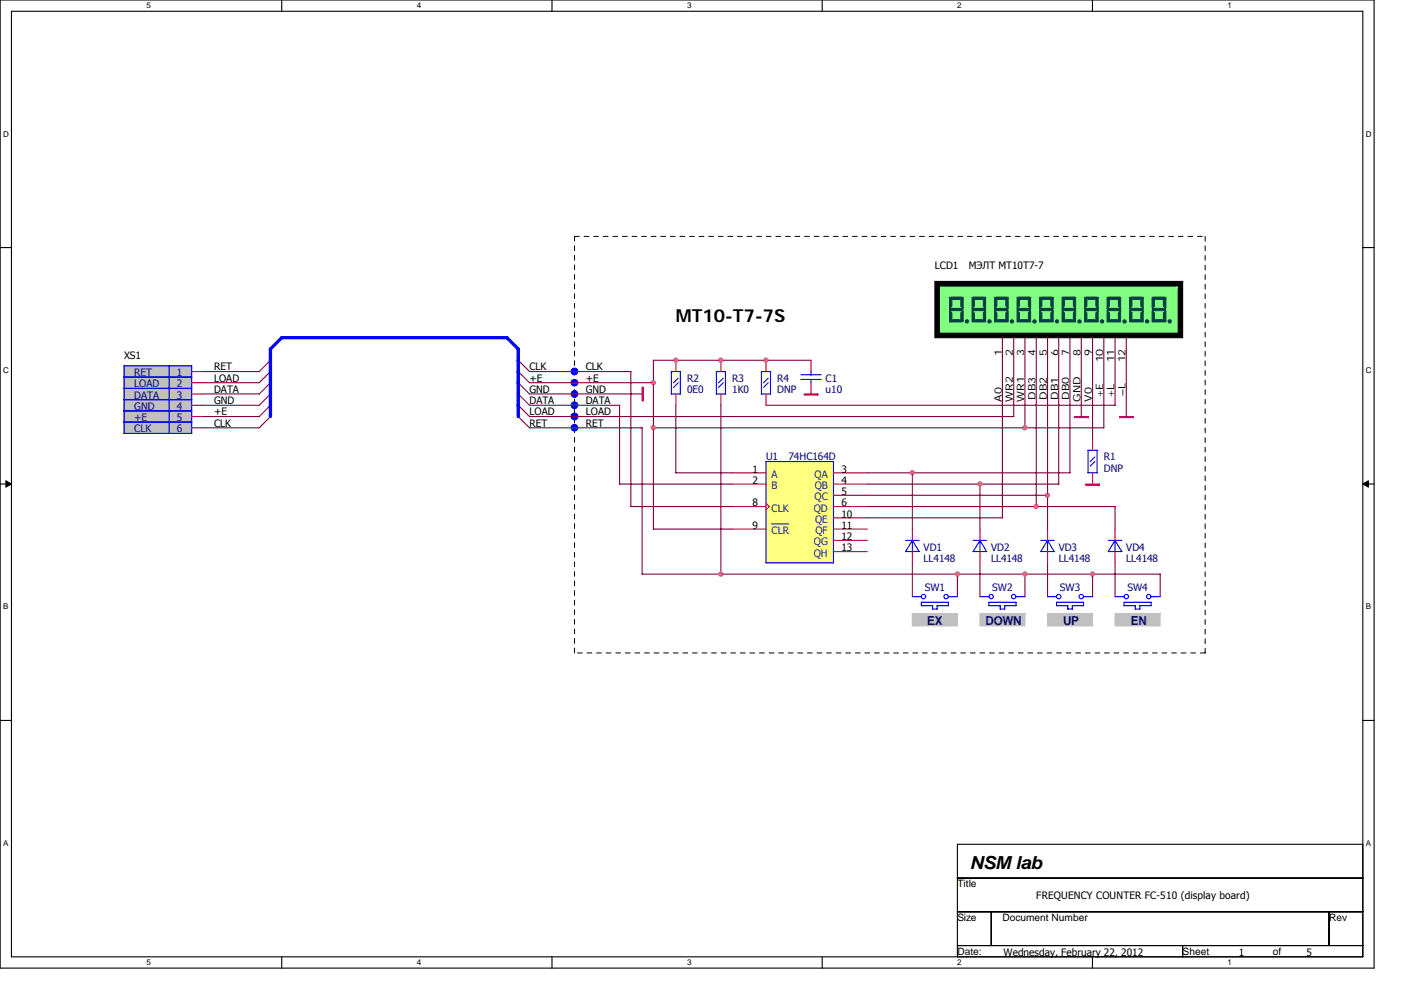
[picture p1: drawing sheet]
<svg xmlns="http://www.w3.org/2000/svg" width="297mm" height="210mm" viewBox="0 0 297 210" stroke-linecap="round" stroke-linejoin="round" font-family="sans-serif">
<path d="M0 0h291.3v205.3h-291.3zM2.4 2.4h286.5v200.5h-286.5z" fill="none" stroke="#000" stroke-width=".23"/>
<g fill="#fff">
<path d="M31.1 .3h.9v1.8h-.9z"/>
<path d="M31.1 203.2h.9v1.9h-.9z"/>
</g>
<path d="M59.7 0v2.4M59.7 202.9v2.4" fill="none" stroke="#000" stroke-width=".23"/>
<g fill="#fff">
<path d="M88.4 .3h.9v1.8h-.9z"/>
<path d="M88.4 203.2h.9v1.9h-.9z"/>
</g>
<path d="M117 0v2.4M117 202.9v2.4" fill="none" stroke="#000" stroke-width=".23"/>
<g fill="#fff">
<path d="M145.7 .3h.9v1.8h-.9z"/>
<path d="M145.7 203.2h.9v1.9h-.9z"/>
</g>
<path d="M174.3 0v2.4M174.3 202.9v2.4" fill="none" stroke="#000" stroke-width=".23"/>
<g fill="#fff">
<path d="M203 .3h.9v1.8h-.9z"/>
<path d="M203 203.2h.9v1.9h-.9z"/>
</g>
<path d="M231.6 0v2.4M231.6 202.9v2.4" fill="none" stroke="#000" stroke-width=".23"/>
<g fill="#fff">
<path d="M260.3 .3h.9v1.8h-.9z"/>
<path d="M260.3 203.2h.9v1.9h-.9z"/>
<path d="M.7 27.5h1.2v1.8h-1.2z"/>
<path d="M289.6 27.5h1.2v1.8h-1.2z"/>
<path d="M.7 77.6h1.2v1.9h-1.2z"/>
<path d="M289.6 77.6h1.2v1.9h-1.2z"/>
</g>
<path d="M0 52.5h2.4M288.9 52.5h2.4" fill="none" stroke="#000" stroke-width=".23"/>
<g fill="#fff">
<path d="M.7 127.7h1.1v1.9h-1.1z"/>
<path d="M289.6 127.7h1.1v1.9h-1.1z"/>
</g>
<path d="M0 102.7h2.4M288.9 102.7h2.4" fill="none" stroke="#000" stroke-width=".23"/>
<path d="M1.2 102l1.2 .7-1.2 .6zM288.9 102.7l1.2-.7v1.3z" fill="#000" stroke="#000" stroke-width=".21"/>
<g fill="#fff">
<path d="M.6 177.9h1.2v1.8h-1.2z"/>
<path d="M289.5 177.9h1.2v1.8h-1.2z"/>
</g>
<path d="M0 152.8h2.4M288.9 152.8h2.4M203 179.1h85.9v23.8h-85.9zM203 186.2h85.9M203 193.4h85.9M210.2 193.4v7.2M281.8 193.4v7.2M203 200.6h85.9M250.7 200.6v2.3" fill="none" stroke="#000" stroke-width=".23"/>
<path d="M162.4 97.9v21.5h14.3v-21.5z" fill-rule="evenodd" fill="#ffff80" stroke="#ffff80" stroke-width=".23"/>
<g fill="#c0c0c0" stroke="#c0c0c0" stroke-width=".23">
<path d="M222.1 130.1v2.7h9.5v-2.7z" fill-rule="evenodd"/>
<path d="M26.3 77.6v14.3h14.3v-14.3z" fill-rule="evenodd"/>
<path d="M193.4 130.1v2.7h9.6v-2.7z" fill-rule="evenodd"/>
<path d="M236.4 130.1v2.7h9.6v-2.7z" fill-rule="evenodd"/>
<path d="M207.8 130.1v2.7h9.5v-2.7z" fill-rule="evenodd"/>
</g>
<path d="M121.8 50.1h133.7M255.5 50.1v88.4M121.8 138.5v-88.4M255.5 138.5h-133.7" fill="none" stroke="#000" stroke-width=".21" stroke-dasharray="1 1 1 1 1 1 1 1"/>
<path d="M198.2 59.7v11.9h52.5v-11.9z" fill-rule="evenodd" fill="#000" stroke="#000" stroke-width=".23"/>
<path d="M199.4 60.9v9.5h50.2v-9.5z" fill-rule="evenodd" fill="#80ff80" stroke="#80ff80" stroke-width=".23"/>
<g fill="#004040" stroke="#004040" stroke-width=".23">
<path d="M239.8 63h2.3l-.4 .5h-1.5z" fill-rule="evenodd"/>
<path d="M242.4 65.9v2.4l-.5-.5v-1.4z" fill-rule="evenodd"/>
<path d="M239.5 63l.5 .5v1.4l-.5 .5z" fill-rule="evenodd"/>
<path d="M244.3 65.9l.5 .5v1.4l-.5 .5z" fill-rule="evenodd"/>
<path d="M237.1 63.5l.5-.5v2.4l-.5-.5z" fill-rule="evenodd"/>
<path d="M220.7 68.3l.4-.5h1.5l.5 .5z" fill-rule="evenodd"/>
<path d="M211.6 67.8h1.4l.5 .5h-2.4z" fill-rule="evenodd"/>
<path d="M237.1 66.4l.5-.5v2.4l-.5-.5z" fill-rule="evenodd"/>
<path d="M227.6 66.4l.5-.5v2.4l-.5-.5z" fill-rule="evenodd"/>
<path d="M225.9 67.8h1.4l.5 .5h-2.4z" fill-rule="evenodd"/>
<path d="M245 67.8h1.4l.5 .5h-2.4z" fill-rule="evenodd"/>
<path d="M215.6 65.9l.5 .5v1.4l-.5 .5z" fill-rule="evenodd"/>
<path d="M206.3 68.3l.5-.5h1.4l.5 .5z" fill-rule="evenodd"/>
<path d="M209 63v2.4l-.5-.5v-1.4z" fill-rule="evenodd"/>
<path d="M215.9 68.3l.5-.5h1.4l.5 .5z" fill-rule="evenodd"/>
<path d="M246.7 66.4l.5-.5v2.4l-.5-.5z" fill-rule="evenodd"/>
<path d="M218.5 65.9v2.4l-.5-.5v-1.4z" fill-rule="evenodd"/>
<path d="M211.1 63h2.4l-.5 .5h-1.4z" fill-rule="evenodd"/>
<path d="M230 65.7l.2-.3h2.4l.2 .3-.2 .2h-2.4z" fill-rule="evenodd"/>
<path d="M230.2 68.3l.5-.5h1.4l.5 .5z" fill-rule="evenodd"/>
<path d="M235 68.3l.5-.5h1.4l.5 .5z" fill-rule="evenodd"/>
<path d="M201.3 65.7l.3-.3h2.3l.3 .3-.3 .2h-2.3z" fill-rule="evenodd"/>
<path d="M210.9 65.7l.2-.3h2.4l.2 .3-.2 .2h-2.4z" fill-rule="evenodd"/>
<path d="M209 65.9v2.4l-.5-.5v-1.4z" fill-rule="evenodd"/>
<path d="M215.9 63h2.4l-.5 .5h-1.4z" fill-rule="evenodd"/>
<path d="M206.1 65.9l.5 .5v1.4l-.5 .5z" fill-rule="evenodd"/>
<path d="M215.6 63l.5 .5v1.4l-.5 .5z" fill-rule="evenodd"/>
<path d="M225.2 63l.5 .5v1.4l-.5 .5z" fill-rule="evenodd"/>
<path d="M206.1 63l.5 .5v1.4l-.5 .5z" fill-rule="evenodd"/>
<path d="M244.3 65.7l.2-.3h2.4l.3 .3-.3 .2h-2.4z" fill-rule="evenodd"/>
<path d="M215.6 65.7l.3-.3h2.4l.2 .3-.2 .2h-2.4z" fill-rule="evenodd"/>
<path d="M227.6 63.5l.5-.5v2.4l-.5-.5z" fill-rule="evenodd"/>
<path d="M244.5 63h2.4l-.5 .5h-1.4z" fill-rule="evenodd"/>
<path d="M230.2 63h2.4l-.5 .5h-1.4z" fill-rule="evenodd"/>
<path d="M201.3 65.9l.5 .5v1.4l-.5 .5z" fill-rule="evenodd"/>
<path d="M213.3 63.5l.4-.5v2.4l-.4-.5z" fill-rule="evenodd"/>
<path d="M232.8 63v2.4l-.4-.5v-1.4z" fill-rule="evenodd"/>
<path d="M201.6 68.3l.4-.5h1.5l.4 .5z" fill-rule="evenodd"/>
<path d="M234.7 65.9l.5 .5v1.4l-.5 .5z" fill-rule="evenodd"/>
<path d="M218.5 63v2.4l-.5-.5v-1.4z" fill-rule="evenodd"/>
<path d="M220.7 63h2.4l-.5 .5h-1.5z" fill-rule="evenodd"/>
<path d="M239.8 65.4h2.3l.3 .3-.3 .2h-2.3l-.3-.2z" fill-rule="evenodd"/>
<path d="M225.2 65.9l.5 .5v1.4l-.5 .5z" fill-rule="evenodd"/>
<path d="M206.3 63h2.4l-.5 .5h-1.4z" fill-rule="evenodd"/>
<path d="M246.7 63.5l.5-.5v2.4l-.5-.5z" fill-rule="evenodd"/>
<path d="M210.9 65.9l.4 .5v1.4l-.4 .5z" fill-rule="evenodd"/>
<path d="M230 65.9l.4 .5v1.4l-.4 .5z" fill-rule="evenodd"/>
<path d="M235 63h2.4l-.5 .5h-1.4z" fill-rule="evenodd"/>
<path d="M201.3 63l.5 .5v1.4l-.5 .5z" fill-rule="evenodd"/>
<path d="M239.5 65.9l.5 .5v1.4l-.5 .5z" fill-rule="evenodd"/>
<path d="M204.2 65.9v2.4l-.5-.5v-1.4z" fill-rule="evenodd"/>
<path d="M220.7 65.4h2.4l.2 .3-.2 .2h-2.4l-.3-.2z" fill-rule="evenodd"/>
<path d="M213.3 66.4l.4-.5v2.4l-.4-.5z" fill-rule="evenodd"/>
<path d="M242.4 63v2.4l-.5-.5v-1.4z" fill-rule="evenodd"/>
<path d="M225.4 63h2.4l-.5 .5h-1.4z" fill-rule="evenodd"/>
<path d="M206.3 65.4h2.4l.3 .3-.3 .2h-2.4l-.2-.2z" fill-rule="evenodd"/>
<path d="M220.4 65.9l.5 .5v1.4l-.5 .5z" fill-rule="evenodd"/>
<path d="M210.9 63l.4 .5v1.4l-.4 .5z" fill-rule="evenodd"/>
<path d="M222.8 63.5l.5-.5v2.4l-.5-.5z" fill-rule="evenodd"/>
<path d="M232.8 65.9v2.4l-.4-.5v-1.4z" fill-rule="evenodd"/>
<path d="M234.7 65.7l.3-.3h2.4l.2 .3-.2 .2h-2.4z" fill-rule="evenodd"/>
<path d="M225.2 65.7l.2-.3h2.4l.3 .3-.3 .2h-2.4z" fill-rule="evenodd"/>
<path d="M239.8 68.3l.4-.5h1.5l.4 .5z" fill-rule="evenodd"/>
<path d="M230 63l.4 .5v1.4l-.4 .5z" fill-rule="evenodd"/>
<path d="M234.7 63l.5 .5v1.4l-.5 .5z" fill-rule="evenodd"/>
<path d="M220.4 63l.5 .5v1.4l-.5 .5z" fill-rule="evenodd"/>
<path d="M204.2 63v2.4l-.5-.5v-1.4z" fill-rule="evenodd"/>
<path d="M201.6 63h2.3l-.4 .5h-1.5z" fill-rule="evenodd"/>
<path d="M244.3 63l.5 .5v1.4l-.5 .5z" fill-rule="evenodd"/>
<path d="M222.8 66.4l.5-.5v2.4l-.5-.5z" fill-rule="evenodd"/>
<circle cx="233.7" cy="68.2" r=".35"/>
<circle cx="224.1" cy="68.2" r=".34"/>
<circle cx="248" cy="68.2" r=".34"/>
<circle cx="238.4" cy="68.2" r=".35"/>
<circle cx="228.9" cy="68.2" r=".35"/>
<circle cx="214.6" cy="68.2" r=".35"/>
<circle cx="209.8" cy="68.2" r=".35"/>
<circle cx="219.3" cy="68.2" r=".35"/>
<circle cx="205" cy="68.2" r=".35"/>
<circle cx="243.2" cy="68.2" r=".35"/>
</g>
<g fill="#f00" stroke="#f00" stroke-width=".23">
<path d="M170.5 83.6v.2h2.9v-.2z" fill-rule="evenodd"/>
<path d="M227.8 88.3v.3h2.9v-.3z" fill-rule="evenodd"/>
<path d="M136.1 82.1v2.9h.3v-2.9z" fill-rule="evenodd"/>
<path d="M237.4 88.3v.3h2.8v-.3z" fill-rule="evenodd"/>
<path d="M230.2 102.7v.2h2.9v-.2z" fill-rule="evenodd"/>
</g>
<g fill="none" stroke="#00f" stroke-width=".23">
<path d="M26.3 80h14.4M35.9 77.6v14.3M142.3 78.8v4.8h1.9v-4.8M142.3 78.8h2M151.9 78.8h1.9v4.8h-1.9M151.9 78.8v4.8M161.4 78.8h2v4.8h-2M161.4 78.8v4.8M169.8 79.5h4.3M172 78.8v.7M26.3 82.4h14.4M26.3 87.1h14.4"/>
<path d="M26.3 84.8h14.4M26.3 89.5h14.4M26.3 91.9h14.3v-14.3h-14.3v14.3M143.8 81.2l-1 1M143.8 80.2l-1 1M153.3 81.2l-.9 1M153.3 80.2l-.9 1M162.4 97.9h14.3v21.5h-14.3zM162.9 81.2l-1 1M162.9 80.2l-1 1M169.8 80.5h4.3M172 80.5v.7"/>
<path d="M230.7 95.5v4.8h1.9v-4.8M230.7 95.5h1.9M232.1 97.9l-1 1M232.1 96.9l-1 1M192 114.6h2.9M193.4 114.6l1.5 2.4h-2.9M193.4 114.6v2.4M193.4 114.6l-1.4 2.4M206.3 114.6h2.9M207.7 114.6l1.5 2.4h-2.9M207.8 117v-2.4l-1.5 2.4M220.7 114.6h2.8"/>
<path d="M222.1 114.6l1.4 2.4h-2.8M222.1 114.6v2.4M222.1 114.6l-1.5 2.4M235 117h2.9M235 114.6h2.9M236.4 114.6l1.4 2.4M236.4 114.6v2.4M236.4 114.6l-1.4 2.4M193.4 126.6h1.9M197.7 129.2h1M197.7 128.5h-2.4v-.8h5.8v.8h-2.4v.7M197.7 128.4v.8"/>
<path d="M201.1 126.6h1.9M207.7 126.6h2M209.7 128.5h2.4M209.7 128.5v-.8h5.7v.8h-2.4M212 129.2h1M212.1 128.4v.8M213 128.5v.7M215.4 126.6h1.9M222.1 126.6h1.9M226.4 128.4v.8h.9M229.7 126.6h2M229.7 127.7v.8h-2.4v.7"/>
<path d="M229.8 127.7h-5.8v.8h2.4M236.4 126.6h1.9M240.7 128.4v.8h1M241.7 128.5v.7M244 126.6h2M244 127.7v.8h-2.3M244.1 127.7h-5.8v.8h2.4"/>
<circle cx="195.8" cy="126.5" r=".47"/>
<circle cx="200.6" cy="126.5" r=".47"/>
<circle cx="210.1" cy="126.5" r=".47"/>
<circle cx="214.9" cy="126.5" r=".47"/>
<circle cx="224.5" cy="126.5" r=".47"/>
<circle cx="229.2" cy="126.5" r=".47"/>
<circle cx="238.8" cy="126.5" r=".47"/>
<circle cx="243.6" cy="126.5" r=".47"/>
</g>
<g fill="#00f" stroke="#00f" stroke-width=".23">
<circle cx="121.8" cy="81.2" r=".71"/>
<circle cx="121.8" cy="78.8" r=".71"/>
<circle cx="121.8" cy="90.7" r=".71"/>
<circle cx="121.8" cy="88.3" r=".71"/>
<circle cx="121.8" cy="85.9" r=".71"/>
<circle cx="121.8" cy="83.6" r=".71"/>
</g>
<g fill="none" stroke="#f00" stroke-width=".23">
<path d="M40.6 78.8h2.4M143.3 76.4v2.4M152.8 76.4v2.4M162.4 76.4v2.4M172 76.4v2.4M40.6 81.2h2.4M40.6 86h2.4M40.6 83.6h2.4M40.6 88.3h2.4M40.6 90.7h2.4M143.3 83.6v2.4M152.8 83.6v2.4"/>
<path d="M162.4 83.6v2.4M172 81.2v2.4M231.6 93.1v2.4M155.2 107.4h7.2M155.2 112.2h7.2M155.2 100.3h7.2M155.2 102.7h7.2M162.4 106.7l.7 .7-.7 .8M176.7 107.4h7.2M176.7 112.2h7.2M176.7 100.3h7.2M176.7 102.7h7.2"/>
<path d="M176.7 105.1h7.2M176.7 109.8h7.2M176.7 114.6h7.2M176.7 117h7.2M193.4 112.2v2.4M193.4 117v2.4M207.8 112.2v2.4M207.8 117v2.4M222.1 112.2v2.4M222.1 117v2.4M231.6 100.3v2.4M236.4 112.2v2.4"/>
<path d="M236.4 117v2.4"/>
</g>
<path d="M163.6 111.1h3.7" fill="none" stroke="#004080" stroke-width=".21"/>
<g fill="none" stroke="#800040" stroke-width=".23">
<path d="M57.3 76.4l-2.4 2.4h-11.9M57.3 78.8l-2.4 2.4M109.9 76.4l2.4 2.4h21.5M109.9 78.8l2.4 2.4h26.3M133.7 78.8v28.7l21.6-.1M172 76.4h-33.5v35.8M212.5 71.6v38.3M214.9 71.6v16.7h-102.6l-2.4-2.4M217.3 71.6v19.2M219.7 71.6v35.9M222.1 71.6v40.6M224.5 71.6v31.1"/>
<path d="M226.9 71.6v28.7h-43M229.3 71.6v16.8M231.6 71.6v21.5M234 71.6v19.2M236.4 71.6v14.4M238.8 71.6v16.8M43 81.2h12M57.3 83.6l-2.4 2.4h-11.9M57.3 88.3l-2.4 2.5-11.9-.1M57.3 81.2l-2.4 2.4h-11.9M57.3 86l-2.4 2.4-11.9-.1M109.9 83.5l2.4 2.5h19.1"/>
<path d="M109.9 81.2l2.4 2.4h23.9M109.9 88.3l2.4 2.4h23.9M131.4 86v16.7M136.1 90.7v31.1M138.5 90.7h95.6M143.3 86v14.3h12M152.8 86v35.8M162.4 86h74M131.4 102.7h23.9M138.5 112.2h16.8M183.9 102.7h40.6M183.9 107.4h52.5"/>
<path d="M183.9 109.8h28.7M183.9 105.1h38.2M193.4 100.3v11.9M193.4 119.4v7.2M207.8 102.7v9.5M207.8 119.4v7.2M222.1 119.4v7.2M236.4 107.4v4.8M236.4 119.4v7.2M136.1 121.8h109.9v4.8M203 121.8v4.8M217.3 121.8v4.8"/>
<path d="M231.6 121.8v4.8"/>
</g>
<path d="M57.3 74l2.4-2.4h47.8l2.4 2.4M57.3 74v14.4M109.9 74v14.4" fill="none" stroke="#00f" stroke-width=".7"/>
<g fill="#f0f" stroke="#f0f" stroke-width=".23">
<circle cx="207.7" cy="102.7" r=".47"/>
<circle cx="217.3" cy="90.7" r=".47"/>
<circle cx="152.8" cy="121.8" r=".47"/>
<circle cx="152.8" cy="76.4" r=".47"/>
<circle cx="162.4" cy="76.4" r=".47"/>
<circle cx="219.7" cy="107.4" r=".47"/>
<circle cx="231.6" cy="121.8" r=".47"/>
<circle cx="203" cy="121.8" r=".47"/>
<circle cx="217.3" cy="121.8" r=".48"/>
<circle cx="193.4" cy="100.3" r=".47"/>
<circle cx="138.5" cy="81.2" r=".47"/>
<circle cx="138.5" cy="90.7" r=".47"/>
<circle cx="143.3" cy="76.4" r=".47"/>
<circle cx="222.1" cy="105" r=".47"/>
</g>
<g font-size="3.8">
<text x="143.3" y="68.3">MT10-T7-7S</text>
<text x="205.6" y="184.3">NSM lab</text>
</g>
<g font-size="2.6" fill="#000080">
<text x="196.6" y="132.6">EX</text>
<text x="209" y="132.6">DOWN</text>
<text x="225.4" y="132.6">UP</text>
<text x="239.8" y="132.6">EN</text>
</g>
<g font-size="2.2">
<text x="198.2" y="57.1">LCD1</text>
<text x="205.4" y="57.1">МЭЛТ MT10T7-7</text>
<text x="26.3" y="76.2">XS1</text>
<text x="212.4" y="75.5" transform="rotate(-90 212.4 75.5)">1</text>
<text x="214.8" y="75.5" transform="rotate(-90 214.8 75.5)">2</text>
<text x="217.1" y="75.5" transform="rotate(-90 217.1 75.5)">3</text>
<text x="219.5" y="75.5" transform="rotate(-90 219.5 75.5)">4</text>
<text x="221.9" y="75.5" transform="rotate(-90 221.9 75.5)">5</text>
<text x="224.3" y="75.5" transform="rotate(-90 224.3 75.5)">6</text>
<text x="226.7" y="75.5" transform="rotate(-90 226.7 75.5)">7</text>
<text x="229.1" y="75.5" transform="rotate(-90 229.1 75.5)">8</text>
<text x="231.5" y="75.5" transform="rotate(-90 231.5 75.5)">9</text>
<text x="233.9" y="76.9" transform="rotate(-90 233.9 76.9)">10</text>
<text x="236.3" y="76.9" transform="rotate(-90 236.3 76.9)">11</text>
<text x="238.6" y="76.9" transform="rotate(-90 238.6 76.9)">12</text>
<text x="45.4" y="81">LOAD</text>
<text x="45.4" y="78.6">RET</text>
<text x="45.4" y="83.3">DATA</text>
<text x="112.3" y="81">+E</text>
<text x="112.3" y="83.3">GND</text>
<text x="112.3" y="78.6">CLK</text>
<text x="124.2" y="83.3">GND</text>
<text x="124.2" y="78.6">CLK</text>
<text x="124.2" y="81">+E</text>
<text x="45.4" y="85.7">GND</text>
<text x="45.4" y="88.1">+E</text>
<text x="112.3" y="88.1">LOAD</text>
<text x="112.3" y="85.7">DATA</text>
<text x="124.2" y="85.7">DATA</text>
<text x="124.2" y="88.1">LOAD</text>
<text x="212.4" y="85.2" transform="rotate(-90 212.4 85.2)">A0</text>
<text x="214.8" y="85.2" transform="rotate(-90 214.8 85.2)">WR2</text>
<text x="217.1" y="85.2" transform="rotate(-90 217.1 85.2)">WR1</text>
<text x="219.5" y="84.8" transform="rotate(-90 219.5 84.8)">DB3</text>
<text x="221.9" y="84.8" transform="rotate(-90 221.9 84.8)">DB2</text>
<text x="224.3" y="84.8" transform="rotate(-90 224.3 84.8)">DB1</text>
<text x="226.7" y="84.8" transform="rotate(-90 226.7 84.8)">DB0</text>
<text x="229.1" y="85.2" transform="rotate(-90 229.1 85.2)">GND</text>
<text x="231.5" y="85.2" transform="rotate(-90 231.5 85.2)">V0</text>
<text x="233.9" y="84.5" transform="rotate(-90 233.9 84.5)">+E</text>
<text x="236.3" y="84.5" transform="rotate(-90 236.3 84.5)">+L</text>
<text x="238.6" y="84.1" transform="rotate(-90 238.6 84.1)">–L</text>
<text x="45.4" y="90.5">CLK</text>
<text x="112.3" y="90.5">RET</text>
<text x="124.2" y="90.5">RET</text>
<text x="159.6" y="100.3">1</text>
<text x="178.4" y="100.3">3</text>
<text x="159.6" y="107.4">8</text>
<text x="159.6" y="102.7">2</text>
<text x="178.4" y="102.7">4</text>
<text x="178.4" y="105">5</text>
<text x="178.4" y="107.4">6</text>
<text x="159.6" y="112.2">9</text>
<text x="178.4" y="109.8">10</text>
<text x="178.4" y="112.2">11</text>
<text x="178.4" y="114.6">12</text>
<text x="178.4" y="117">13</text>
<text x="203" y="188.2">Title</text>
<text x="219.7" y="190.8">FREQUENCY COUNTER FC-510 (display board)</text>
<text x="203" y="195.3">Size</text>
<text x="212.5" y="195.3">Document Number</text>
<text x="281.8" y="195.3">Rev</text>
<text x="203" y="202.5">Date:</text>
<text x="212.8" y="202.7">Wednesday, February 22, 2012</text>
<text x="250.7" y="202.5">Sheet</text>
<text x="262.7" y="202.7">1</text>
<text x="269.9" y="202.5">of</text>
<text x="277" y="202.7">5</text>
</g>
<g font-size="2.2" fill="#000080">
<text x="28.5" y="82.1">LOAD</text>
<text x="28.5" y="79.8">RET</text>
<text x="37.5" y="82.1">2</text>
<text x="37.5" y="79.8">1</text>
<text x="145.7" y="81">R2</text>
<text x="145.7" y="83.3">0E0</text>
<text x="155.2" y="81">R3</text>
<text x="155.2" y="83.3">1K0</text>
<text x="164.8" y="81">R4</text>
<text x="164.8" y="83.3">DNP</text>
<text x="175" y="81">C1</text>
<text x="175" y="83.3">u10</text>
<text x="28.5" y="86.9">GND</text>
<text x="28.5" y="84.5">DATA</text>
<text x="28.5" y="89.3">+E</text>
<text x="37.5" y="86.9">4</text>
<text x="37.5" y="84.5">3</text>
<text x="37.5" y="89.3">5</text>
<text x="28.5" y="91.7">CLK</text>
<text x="37.5" y="91.7">6</text>
<text x="162.4" y="97.7">U1</text>
<text x="167.2" y="97.7">74HC164D</text>
<text x="234" y="97.7">R1</text>
<text x="234" y="100.1">DNP</text>
<text x="195.8" y="116.8">VD1</text>
<text x="195.8" y="119.1">LL4148</text>
<text x="210.2" y="116.8">VD2</text>
<text x="210.2" y="119.1">LL4148</text>
<text x="224.5" y="116.8">VD3</text>
<text x="224.5" y="119.1">LL4148</text>
<text x="238.8" y="116.8">VD4</text>
<text x="238.8" y="119.1">LL4148</text>
<text x="196.1" y="125.4">SW1</text>
<text x="210.4" y="125.4">SW2</text>
<text x="224.7" y="125.4">SW3</text>
<text x="239" y="125.4">SW4</text>
</g>
<g font-size="2.2" fill="#004080">
<text x="163.6" y="101.4">A</text>
<text x="172.7" y="101.4">QA</text>
<text x="163.6" y="103.8">B</text>
<text x="172.7" y="106.1">QC</text>
<text x="172.7" y="103.8">QB</text>
<text x="163.6" y="108.5">CLK</text>
<text x="163.6" y="113.3">CLR</text>
<text x="172.5" y="108.5">QD</text>
<text x="172.8" y="110.9">QE</text>
<text x="172.9" y="113.3">QF</text>
<text x="172.5" y="118.1">QH</text>
<text x="172.6" y="115.7">QG</text>
</g>
<g font-size="1.7">
<text x="31.1" y="1.8">5</text>
<text x="88.4" y="1.8">4</text>
<text x="145.7" y="1.8">3</text>
<text x="203" y="1.8">2</text>
<text x="260.3" y="1.8">1</text>
<text x=".7" y="29">D</text>
<text x="289.6" y="29">D</text>
<text x=".7" y="79.1">C</text>
<text x="289.6" y="79.1">C</text>
<text x=".7" y="129.2">B</text>
<text x="289.6" y="129.2">B</text>
<text x=".7" y="179.4">A</text>
<text x="289.6" y="179.4">A</text>
<text x="31.1" y="204.7">5</text>
<text x="88.4" y="204.7">4</text>
<text x="145.7" y="204.7">3</text>
<text x="203" y="204.7">2</text>
<text x="260.3" y="204.7">1</text>
</g>
</svg>
